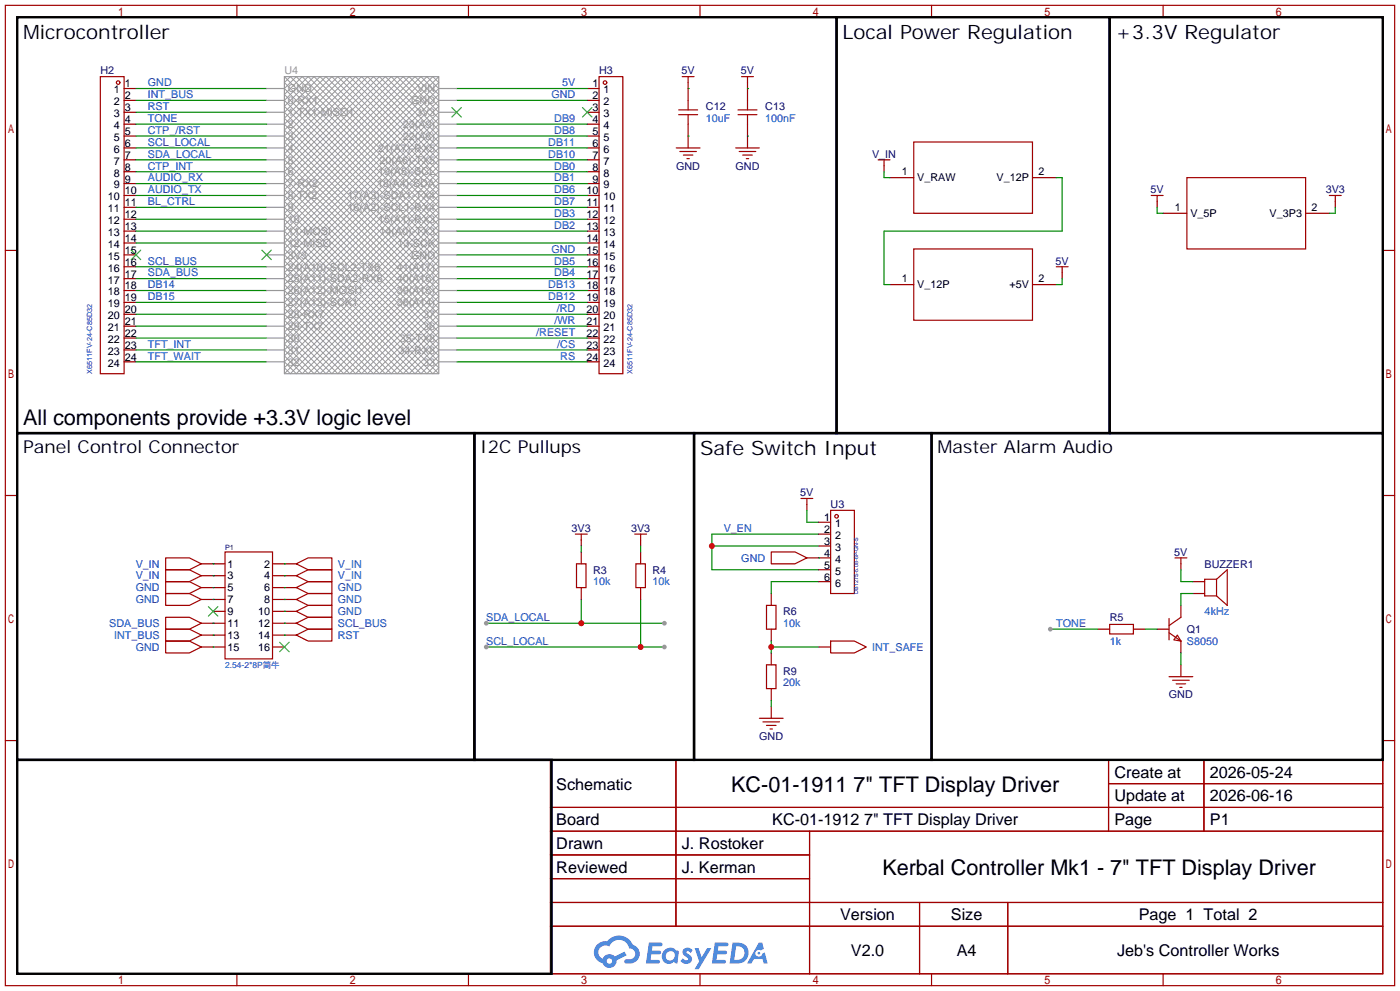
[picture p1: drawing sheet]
<svg xmlns="http://www.w3.org/2000/svg" width="299mm" height="212mm" viewBox="0 0 299 212" stroke-linecap="round" stroke-linejoin="round" font-family="sans-serif">
<g fill="none" stroke="#a10000" stroke-width=".25">
<path d="M1.1 1.1h297.2v209.6h-297.2zM3.7 3.7h292.1v204.5h-292.1zM50.7 1.1v2.6M100.2 1.1v2.6M149.7 1.1v2.6M199.3 1.1v2.6M248.8 1.1v2.6M1.1 53.5h2.6M295.8 53.5h2.5M1.1 105.9h2.6M295.8 105.9h2.5M1.1 158.3h2.6"/>
<path d="M295.8 158.3h2.5M117.7 162.4h178.1v45.8h-178.1zM117.7 172.6h178.1M117.7 177.7h178.1M144.6 162.4v35.6M173.2 177.7v30.5M237.1 162.4v15.3M237.1 167.5h58.7M257.5 162.4v15.3M117.7 182.8h55.5M117.7 192.9h178.1M117.7 187.8h55.5"/>
<path d="M117.7 198h178.1M196.7 192.9v15.3M215.6 192.9v15.3M50.7 208.2v2.5M100.2 208.2v2.5M149.7 208.2v2.5M199.3 208.2v2.5M248.8 208.2v2.5"/>
</g>
<g fill="#5487ff">
<path d="M146.3 202.8a1.3 1.3 0 0 1 1.8 .3l-.4 .6a.54 .54 0 0 0-.9-.2l.1 .2a1.28 1.28 0 0 1 .8 2 1.53 1.53 0 0 1-2.2-.3l.6-.6 .7 .5a.31 .31 0 0 0 .4-.3 .31 .31 0 0 0-.3-.3 1.12 1.12 0 0 1-.6-1.9z"/>
<path d="M148.6 202.7h.8l.7 1.9 1.2-1.9h.9l-2.7 4.5h-.9l.9-1.7z"/>
<path d="M138.8 201.5h1.6a1.31 1.31 0 0 1 1.3 .2 .4 .4 0 0 1-.4 .6h-1.7l-.2 .9h1.7a.4 .4 0 0 1 .3 .4 .4 .4 0 0 1-.4 .4h-1.7l-.1 1.2h1.3a.46 .46 0 0 1 .5 .1 .46 .46 0 0 1 .1 .5l-.3 .2h-2.6z"/>
<path d="M152.9 201.5h1.6a1.32 1.32 0 0 1 1.3 .2 .39 .39 0 0 1-.4 .6h-1.7l-.2 .9h1.7a.4 .4 0 0 1 .3 .4 .4 .4 0 0 1-.4 .4h-1.7l-.1 1.2h1.3a.46 .46 0 0 1 .5 .1 .46 .46 0 0 1 .1 .5l-.3 .2h-2.6z"/>
<path d="M162.3 201.5h.7l.4 1.3-.7 .4a.75 .75 0 0 0-1.1 .3 .75 .75 0 0 0 .5 1 .75 .75 0 0 0 1-.6l.5-.3 .6 2.4h-.8l-.3-1h-1.8l-.6 1h-.9z"/>
<path d="M156.7 201.5l-.6 4.5h1.4a2.27 2.27 0 0 0 2.6-2.3 2.27 2.27 0 0 0-2.7-2.2zM157.5 202.3a1.5 1.5 0 0 1 1.8 1.5 1.5 1.5 0 0 1-2 1.4h-.2z"/>
<path d="M142.1 203.1a1.6 1.6 0 0 0-.3 2.3 1.6 1.6 0 0 0 2.3 .2l.8 .4 .3-2.5-.2-.3h-.4a1.58 1.58 0 0 0-2.5-.1zM142.7 203.6a.98 .98 0 0 1 1.6 .5 .98 .98 0 0 1-1 1.2 .94 .94 0 0 1-.9-.6 .94 .94 0 0 1 .3-1.1z"/>
<path d="M127.8 201.9a2.37 2.37 0 0 0 1.1 4 1.54 1.54 0 0 0 1.8 1 1.54 1.54 0 0 0 1.2-1.6l2.2-1.1-.5-.8-2.1 1.1a1.57 1.57 0 0 0-2.6 .4 1.5 1.5 0 0 1-.7-2.1 1.5 1.5 0 0 1 2.1-.5 2.23 2.23 0 0 1 2.3-1.4 2.23 2.23 0 0 1 2 1.8 1.16 1.16 0 0 1 1.3 1.1 1.16 1.16 0 0 1-1.1 1.3h-.7a.47 .47 0 0 0-.6 .3 .47 .47 0 0 0 .5 .6 2.17 2.17 0 0 0 2.5-1 2.17 2.17 0 0 0-.4-2.7l-.8-.4a3.2 3.2 0 0 0-5.4-.7l-1.1 .1zM129.8 205.4a.58 .58 0 0 1 1.1 0 .58 .58 0 0 1-1.1 0z"/>
<circle cx="162.3" cy="203.8" r=".28"/>
</g>
<g fill="none" stroke="#a10000" stroke-width=".25">
<path d="M21.5 16.4h5v63.5h-5zM128.1 16.4h5.1v63.5h-5.1zM145.9 16.4h2.6M147.2 16.4v1.3M158.6 16.4h2.6M159.9 16.4v1.3M144.7 31.6h5M145.4 32.4h3.6M146.2 33.1h2M146.9 33.9h.5M157.4 31.6h5M158.1 32.4h3.6"/>
<path d="M158.9 33.1h2M159.6 33.9h.5M123.1 114.2h2.5M124.3 114.2v1.2M135.8 114.2h2.5M137 114.2v1.2"/>
<circle cx="25.3" cy="17.7" r=".38"/>
<circle cx="129.4" cy="17.7" r=".38"/>
</g>
<g fill="none" stroke="#870000" stroke-width=".25">
<path d="M26.5 18.9h2.6M125.6 18.9h2.5M147.2 17.7v1.2M159.9 17.7v1.2M26.5 21.5h2.6M26.5 24h2.6M26.5 26.5h2.6M26.5 29.1h2.6M26.5 31.6h2.6M26.5 34.2h2.6M26.5 36.7h2.6M26.5 39.2h2.6"/>
<path d="M125.6 21.5h2.5M125.6 24h2.5M125.6 26.5h2.5M125.6 29.1h2.5M125.6 31.6h2.5M125.6 34.2h2.5M125.6 36.7h2.5M125.6 39.2h2.5M147.2 29.1v2.5M159.9 29.1v2.5M26.5 41.8h2.6M26.5 44.3h2.6"/>
<path d="M26.5 46.9h2.6M26.5 49.4h2.6M26.5 51.9h2.6M26.5 54.5h2.6M26.5 57h2.6M26.5 59.6h2.6M125.6 41.8h2.5M125.6 44.3h2.5M125.6 46.9h2.5M125.6 49.4h2.5M125.6 51.9h2.5M125.6 54.5h2.5"/>
<path d="M125.6 57h2.5M125.6 59.6h2.5M26.5 62.1h2.6M26.5 64.6h2.6M26.5 67.2h2.6M26.5 69.7h2.6M26.5 72.3h2.6M26.5 74.8h2.6M26.5 77.3h2.6M125.6 62.1h2.5M125.6 64.6h2.5M125.6 67.2h2.5"/>
<path d="M125.6 69.7h2.5M125.6 72.3h2.5M125.6 74.8h2.5M125.6 77.3h2.5M124.3 115.4v1.3M137 115.4v1.3"/>
</g>
<path d="M124.6 23l2 2M126.6 23l-2 2M28.1 53.5l2 2M30.1 53.5l-2 2" fill="none" stroke="#3c3" stroke-width=".25"/>
<path d="M29.1 18.9h27.9M97.7 18.9h27.9M97.7 21.5h27.9M104 133.2h38.1M124.3 128.1v5.1" fill="none" stroke="#008700" stroke-width=".25"/>
<path d="M3.7 3.7h175.2v88.9h-175.2z" fill="none" stroke="#000" stroke-width=".51"/>
<circle cx="124.3" cy="133.2" r=".63" fill="#c00"/>
<g fill="#999">
<circle cx="104" cy="133.2" r=".51"/>
<circle cx="142.1" cy="133.2" r=".51"/>
</g>
<path d="M104 138.3h38.1M137 128.1v10.2" fill="none" stroke="#008700" stroke-width=".25"/>
<circle cx="137" cy="138.3" r=".63" fill="#c00"/>
<g fill="#999">
<circle cx="104" cy="138.3" r=".51"/>
<circle cx="142.1" cy="138.3" r=".51"/>
</g>
<path d="M148.5 92.6h50.8v69.8h-50.8z" fill="none" stroke="#000" stroke-width=".51"/>
<path d="M234.8 134.5h2.6M242.4 134.5h2.6M247.5 134.5h2.6M252.6 120.5v1.3M252.6 129.4v2.6M252.6 137v2.6M255.1 124.3h2.6M255.1 126.9h2.6M252.6 142.1v2.6" fill="none" stroke="#870000" stroke-width=".25"/>
<g fill="none" stroke="#a10000" stroke-width=".25">
<path d="M251.3 119.3h2.6M252.6 119.3v1.2M237.4 133.5h5v2h-5zM250.1 135.3l2.5 1.7M250.1 132.2v4.6M251.8 135.8l.8 1.2-1.5-.2zM252.6 132l-2.5 1.7M260.2 123.8l2.3-2v7.6l-2.3-2M260.2 123.8v3.6M260.2 123.8h-2.5v3.6h2.5M250.1 144.7h5M250.8 145.4h3.6"/>
<path d="M251.6 146.2h2M252.3 146.9h.6"/>
</g>
<path d="M97.7 39.2h27.9M97.7 36.7h27.9M97.7 41.8h27.9M97.7 44.3h27.9M224.7 134.5h10.1M245 134.5h2.5M252.6 121.8v2.5h2.5M252.6 139.6v2.5M255.1 126.9h-2.5v2.5" fill="none" stroke="#008700" stroke-width=".25"/>
<circle cx="224.7" cy="134.5" r=".51" fill="#999"/>
<g fill="none" stroke="#a10000" stroke-width=".25">
<path d="M187.8 34.2h2.6M189.1 34.2v1.2M195.5 30.4h25.4v15.2h-25.4zM253.9 38h25.4v15.2h-25.4zM195.5 53.2h25.4v15.3h-25.4zM225.9 57h2.6M227.2 57v1.3M48.1 118h10.2v22.8h-10.2zM171.3 106.6h2.6M172.6 106.6v1.2M35.4 137h5.1l2.6 1.3-2.6 1.3h-5.1zM35.4 134.5h5.1l2.6 1.3-2.6 1.2h-5.1z"/>
<path d="M35.4 132h5.1l2.6 1.2-2.6 1.3h-5.1zM63.4 133.2l2.5-1.2h5.1v2.5h-5.1zM164 129.4h2v5.1h-2z"/>
</g>
<g fill="none" stroke="#870000" stroke-width=".25">
<path d="M189.1 35.4v1.3M190.4 38h5.1M220.9 38h5M227.2 58.3v1.3M248.8 45.6h5.1M279.3 45.6h5.1M190.4 60.8h5.1M220.9 60.8h5M172.6 107.8v1.3M43.1 133.2h5M43.1 135.8h5M43.1 138.3h5"/>
<path d="M45.6 120.5h2.5M45.6 123.1h2.5M45.6 125.6h2.5M45.6 128.1h2.5M45.6 130.7h2.5M58.3 120.5h2.5M58.3 123.1h2.5M58.3 125.6h2.5M58.3 128.1h2.5M58.3 130.7h2.5M58.3 133.2h5.1M58.3 135.8h2.5"/>
<path d="M58.3 138.3h2.5M165 126.9v2.5M165 134.5v2.5"/>
</g>
<g fill="none" stroke="#008700" stroke-width=".25">
<path d="M29.1 31.6h27.9M29.1 34.2h27.9M29.1 36.7h27.9M29.1 39.2h27.9M29.1 24h27.9M29.1 21.5h27.9M29.1 29.1h27.9M97.7 31.6h27.9M97.7 34.2h27.9M189.1 36.7v1.3h1.3M225.9 38h1.3v11.4h-38.1v11.4h1.3M29.1 49.4h27.9"/>
<path d="M29.1 41.8h27.9M29.1 44.3h27.9M29.1 46.9h27.9M29.1 51.9h27.9M97.7 49.4h27.9M97.7 54.5h27.9M97.7 46.9h27.9M97.7 51.9h27.9M227.2 59.6v1.2h-1.3M97.7 74.8h27.9M97.7 72.3h27.9M97.7 69.7h27.9"/>
<path d="M97.7 67.2h27.9M97.7 64.6h27.9M97.7 62.1h27.9M152.3 116.7h22.8M172.6 109.1v2.5h2.5M175.1 114.2h-22.8v7.6h22.8M45.6 138.3h.1M45.6 135.8h.1M60.8 133.2h.1"/>
</g>
<path d="M44.6 129.7l2 2M46.6 129.7l-2 2M59.8 137.3l2 2M61.8 137.3l-2 2" fill="none" stroke="#3c3" stroke-width=".25"/>
<circle cx="152.3" cy="116.7" r=".63" fill="#c00"/>
<path d="M172.6 119.3h2.5M43.1 120.5h2.5M60.8 123.1h2.6M60.8 120.5h2.6M165 139.6v2.5M165 147.2v2.5" fill="none" stroke="#870000" stroke-width=".25"/>
<path d="M35.4 119.3h5.1l2.6 1.2-2.6 1.3h-5.1zM165 118h5.1l2.5 1.3-2.5 1.2h-5.1zM63.4 123.1l2.5-1.3h5.1v2.5h-5.1zM63.4 120.5l2.5-1.2h5.1v2.5h-5.1zM164 142.1h2v5.1h-2z" fill="none" stroke="#a10000" stroke-width=".25"/>
<path d="M45.6 133.2h.1M60.8 123.1h.1M60.8 120.5h.1M165 137v2.6M165 138.3h10.1M175.1 124.3h-10.1v2.6" fill="none" stroke="#008700" stroke-width=".25"/>
<circle cx="165" cy="138.3" r=".63" fill="#c00"/>
<g fill="none" stroke="#870000" stroke-width=".25">
<path d="M147.2 18.9v2.6M159.9 18.9v2.6M147.2 26.5v2.6M159.9 26.5v2.6M247.5 43.1v1.2M285.6 43.1v1.2M124.3 118v2.5M137 118v2.5M175.1 111.6h2.6M175.1 114.2h2.6M175.1 116.7h2.6M175.1 119.3h2.6"/>
<path d="M43.1 123.1h2.5M43.1 125.6h2.5M43.1 128.1h2.5M60.8 125.6h2.6M60.8 128.1h2.6M60.8 130.7h2.6M60.8 135.8h2.6M124.3 125.6v2.5M137 125.6v2.5M175.1 138.3h2.6M175.1 121.8h2.6M175.1 124.3h2.6"/>
<path d="M165 151v2.5"/>
</g>
<g fill="none" stroke="#a10000" stroke-width=".25">
<path d="M145.2 24.5h4M145.2 23.5h4M147.2 21.5v2M147.2 24.5v2M157.9 24.5h4M157.9 23.5h4M159.9 21.5v2M159.9 24.5v2M246.3 41.8h2.5M247.5 41.8v1.3M284.4 41.8h2.5M285.6 41.8v1.3"/>
<path d="M177.7 109.1h5.1v17.8h-5.1zM35.4 121.8h5.1l2.6 1.3-2.6 1.2h-5.1zM35.4 124.3h5.1l2.6 1.3-2.6 1.3h-5.1zM35.4 126.9h5.1l2.6 1.2-2.6 1.3h-5.1zM63.4 125.6l2.5-1.3h5.1v2.6h-5.1zM63.4 128.1l2.5-1.2h5.1v2.5h-5.1zM63.4 130.7l2.5-1.3h5.1v2.6h-5.1zM63.4 135.8l2.5-1.3h5.1v2.5h-5.1zM123.3 120.5h2v5.1h-2zM136 120.5h2v5.1h-2zM177.7 137h5.1l2.5 1.3-2.5 1.3h-5.1zM162.4 153.5h5.1"/>
<path d="M163.2 154.3h3.6M164 155.1h2M164.7 155.8h.5"/>
<circle cx="178.9" cy="110.4" r=".38"/>
</g>
<g fill="none" stroke="#008700" stroke-width=".25">
<path d="M147.2 18.9h.1M159.9 18.9h.1M29.1 26.5h27.9M97.7 26.5h27.9M97.7 29.1h27.9M147.2 29.1h.1M159.9 29.1h.1M29.1 59.6h27.9M29.1 57h27.9M97.7 59.6h27.9M97.7 57h27.9M247.5 44.3v1.3h1.3"/>
<path d="M285.6 44.3v1.3h-1.2M29.1 77.3h27.9M29.1 74.8h27.9M29.1 72.3h27.9M29.1 69.7h27.9M29.1 67.2h27.9M29.1 64.6h27.9M29.1 62.1h27.9M97.7 77.3h27.9M124.3 116.7v1.3M137 116.7v1.3M175.1 119.3h.1"/>
<path d="M45.6 120.5h.1M45.6 123.1h.1M45.6 125.6h.1M45.6 128.1h.1M60.8 125.6h.1M60.8 128.1h.1M60.8 130.7h.1M60.8 135.8h.1M165 149.7v1.3"/>
</g>
<path d="M178.9 3.7h58.5v88.9h-58.5zM237.4 3.7h58.4v88.9h-58.4zM3.7 92.6h97.8v69.8h-97.8zM101.5 92.6h47v69.8h-47zM199.3 92.6h96.5v69.8h-96.5zM3.7 162.4h114.3v45.8h-114.3z" fill="none" stroke="#000" stroke-width=".51"/>
<g fill="none" stroke="#999" stroke-width=".25">
<path d="M57 18.9h3.8M60.8 16.4h33.1v63.5h-33.1zM93.9 18.9h3.8M57 21.5h3.8M57 24h3.8M57 26.5h3.8M57 29.1h3.8M57 31.6h3.8M57 34.2h3.8M57 36.7h3.8M57 39.2h3.8M93.9 21.5h3.8"/>
<path d="M93.9 24h3.8M93.9 26.5h3.8M93.9 29.1h3.8M93.9 31.6h3.8M93.9 34.2h3.8M93.9 36.7h3.8M93.9 39.2h3.8M57 41.8h3.8M57 44.3h3.8M57 46.9h3.8M57 49.4h3.8M57 51.9h3.8"/>
<path d="M57 54.5h3.8M57 57h3.8M57 59.6h3.8M93.9 41.8h3.8M93.9 44.3h3.8M93.9 46.9h3.8M93.9 49.4h3.8M93.9 51.9h3.8M93.9 54.5h3.8M93.9 57h3.8M93.9 59.6h3.8M57 62.1h3.8"/>
<path d="M57 64.6h3.8M57 67.2h3.8M57 69.7h3.8M57 72.3h3.8M57 74.8h3.8M57 77.3h3.8M93.9 62.1h3.8M93.9 64.6h3.8M93.9 67.2h3.8M93.9 69.7h3.8M93.9 72.3h3.8M93.9 74.8h3.8"/>
<path d="M93.9 77.3h3.8"/>
</g>
<path d="M96.6 23l2.1 2M98.7 23l-2.1 2M56 53.5l2 2M58 53.5l-2 2" fill="none" stroke="#3c3" stroke-width=".25"/>
<path d="M60.8 17.7l1.3-1.3 31.8 31.7-31.8 31.8-1.3-1.3 33.1-33-29.3-29.2-3.8 3.8 33.1 33-26.7 26.7-6.4-6.4 33.1-33-24.2-24.1-8.9 8.9 33.1 33-21.6 21.6-11.5-11.4 33.1-33.1-19.1-19-14 14 33.1 33-16.6 16.5-16.5-16.5 33.1-33-14-14-19.1 19 33.1 33.1-11.5 11.4-21.6-21.6 33.1-33-8.9-8.9-24.2 24.1 33.1 33-6.4 6.4-26.7-26.7 33.1-33-3.9-3.8-29.2 29.2 33.1 33-1.3 1.3-31.8-31.8 31.8-31.7 1.3 1.3-33.1 33 29.2 29.2 3.9-3.8-33.1-33 26.7-26.7 6.4 6.3-33.1 33.1 24.2 24.1 8.9-8.9-33.1-33 21.6-21.6 11.5 11.4-33.1 33 19.1 19.1 14-14-33.1-33 16.5-16.5 16.6 16.5-33.1 33 14 14 19.1-19.1-33.1-33 11.5-11.4 21.6 21.6-33.1 33 8.9 8.9 24.2-24.1-33.1-33.1 6.4-6.3 26.7 26.7-33.1 33 3.8 3.8 29.3-29.2zM60.8 16.4l33.1 33-30.5 30.5-2.6-2.6 33.1-33-28-27.9-5.1 5.1 33.1 33-25.4 25.4-7.7-7.6 33.1-33.1-22.9-22.8-10.2 10.1 33.1 33.1-20.4 20.3-12.7-12.7 33.1-33-17.8-17.8-15.3 15.2 33.1 33-15.3 15.3-17.8-17.8 33.1-33-12.7-12.7-20.4 20.3 33.1 33-10.2 10.2-22.9-22.9 33.1-33-7.7-7.6-25.4 25.4 33.1 33-5.1 5.1-28-28 33.1-33-2.6-2.5-30.5 30.5 33.1 33M93.9 16.4l-33.1 33 30.5 30.5 2.6-2.6-33.1-33 28-27.9 5.1 5.1-33.1 33 25.4 25.4 7.7-7.6-33.1-33.1 22.9-22.8 10.2 10.1-33.1 33.1 20.4 20.3 12.7-12.7-33.1-33 17.8-17.8 15.3 15.2-33.1 33 15.3 15.3 17.8-17.8-33.1-33 12.7-12.7 20.4 20.3-33.1 33 10.2 10.2 22.9-22.9-33.1-33 7.7-7.6 25.4 25.4-33.1 33 5.1 5.1 28-28-33.1-33 2.6-2.5 30.5 30.5-33.1 33" fill="none" stroke="#999" stroke-width=".21"/>
<g font-size="4.6">
<text x="5" y="90.9">All components provide +3.3V logic level</text>
<text x="156.4" y="169.4">KC-01-1911 7&quot; TFT Display Driver</text>
<text x="188.7" y="187.1">Kerbal Controller Mk1 - 7&quot; TFT Display Driver</text>
</g>
<g font-size="4.2">
<text x="5" y="8.3">Microcontroller</text>
<text x="180.2" y="8.3">Local Power Regulation</text>
<text x="238.6" y="8.3">+3.3V Regulator</text>
<text x="149.7" y="97.2">Safe Switch Input</text>
</g>
<g font-size="3.8">
<text x="5" y="96.7">Panel Control Connector</text>
<text x="102.7" y="96.7">I2C Pullups</text>
<text x="200.5" y="96.7">Master Alarm Audio</text>
</g>
<g font-size="3.5">
<text x="238.4" y="166.2">Create at</text>
<text x="258.8" y="166.2">2026-05-24</text>
<text x="119" y="168.8">Schematic</text>
<text x="238.4" y="171.3">Update at</text>
<text x="258.8" y="171.3">2026-06-16</text>
<text x="119" y="176.4">Board</text>
<text x="165.2" y="176.4">KC-01-1912 7&quot; TFT Display Driver</text>
<text x="238.4" y="176.4">Page</text>
<text x="258.8" y="176.4">P1</text>
<text x="119" y="181.5">Drawn</text>
<text x="145.9" y="181.5">J. Rostoker</text>
<text x="119" y="186.6">Reviewed</text>
<text x="145.9" y="186.6">J. Kerman</text>
<text x="179.7" y="196.7">Version</text>
<text x="203.4" y="196.7">Size</text>
<text x="243.6" y="196.7">Page 1 Total 2</text>
<text x="182" y="204.3">V2.0</text>
<text x="204.7" y="204.3">A4</text>
<text x="239" y="204.3">Jeb's Controller Works</text>
</g>
<g font-size="2.3" fill="#000080">
<text x="21.5" y="15.9">H2</text>
<text x="128.1" y="15.9">H3</text>
<text x="145.8" y="15.9">5V</text>
<text x="158.5" y="15.9">5V</text>
<text x="151" y="23.5">C12</text>
<text x="163.7" y="23.5">C13</text>
<text x="186.5" y="33.7">V_IN</text>
<text x="144.6" y="36.2">GND</text>
<text x="157.3" y="36.2">GND</text>
<text x="246.1" y="41.3">5V</text>
<text x="283.6" y="41.3">3V3</text>
<text x="225.8" y="56.6">5V</text>
<text x="171.2" y="106.1">5V</text>
<text x="122.3" y="113.7">3V3</text>
<text x="135" y="113.7">3V3</text>
<text x="177.7" y="108.6">U3</text>
<text x="251.2" y="118.8">5V</text>
<text x="126.9" y="122.6">R3</text>
<text x="139.6" y="122.6">R4</text>
<text x="257.7" y="121.3">BUZZER1</text>
<text x="167.5" y="131.5">R6</text>
<text x="237.4" y="132.8">R5</text>
<text x="253.9" y="135.3">Q1</text>
<text x="167.5" y="144.2">R9</text>
<text x="250" y="149.3">GND</text>
<text x="162.4" y="158.2">GND</text>
</g>
<g font-size="2.3" fill="#999">
<text x="60.8" y="15.9">U4</text>
<text x="61.6" y="19.7">GND</text>
<text x="61.6" y="22.3">0-RX1</text>
<text x="88" y="22.3">GND</text>
<text x="89.2" y="19.7">VIN</text>
<text x="61.6" y="24.8">1-TX1-MISO1</text>
<text x="61.6" y="27.4">2</text>
<text x="61.6" y="29.9">3</text>
<text x="86.2" y="27.4">23(A9)</text>
<text x="86.2" y="29.9">22(A8)</text>
<text x="89" y="24.8">3V3</text>
<text x="61.6" y="32.4">4</text>
<text x="61.6" y="35">5</text>
<text x="80.9" y="32.4">21(A7)-RX5</text>
<text x="81.2" y="35">20(A6)-TX5</text>
<text x="61.6" y="37.5">6</text>
<text x="61.6" y="40.1">7-RX2</text>
<text x="80.6" y="40.1">18(A4)-SDA</text>
<text x="80.9" y="37.5">19(A5)-SCL</text>
<text x="61.6" y="42.6">8-TX2</text>
<text x="61.6" y="45.1">9</text>
<text x="61.6" y="47.7">10</text>
<text x="74.4" y="42.6">17(A3)-SDA1-TX4</text>
<text x="74.4" y="45.1">16(A2)-SCL1-RX4</text>
<text x="80.9" y="47.7">15(A1)-RX3</text>
<text x="61.6" y="50.2">11-MOSI</text>
<text x="61.6" y="52.8">12-MISO</text>
<text x="81.2" y="50.2">14(A0)-TX3</text>
<text x="85" y="52.8">13-SCK</text>
<text x="61.6" y="55.3">3V3</text>
<text x="61.6" y="57.8">24(A10)-SCL2-TX6</text>
<text x="84.9" y="57.8">41(A17)</text>
<text x="88" y="55.3">GND</text>
<text x="61.6" y="60.4">25(A11)-SDA2-RX6</text>
<text x="61.6" y="62.9">26(A12)-MOSI1</text>
<text x="61.6" y="65.5">27(A13)-SCK1</text>
<text x="84.9" y="60.4">40(A16)</text>
<text x="84.9" y="62.9">39(A15)</text>
<text x="84.9" y="65.5">38(A14)</text>
<text x="61.6" y="68">28-RX7</text>
<text x="61.6" y="70.5">29-TX7</text>
<text x="90.5" y="68">37</text>
<text x="90.5" y="70.5">36</text>
<text x="61.6" y="73.1">30</text>
<text x="61.6" y="75.6">31</text>
<text x="85.3" y="75.6">34-RX8</text>
<text x="85.5" y="73.1">35-TX8</text>
<text x="61.6" y="78.2">32</text>
<text x="90.5" y="78.2">33</text>
</g>
<g font-size="2.3">
<text x="24.3" y="20">1</text>
<text x="24.3" y="22.5">2</text>
<text x="26.7" y="18.7">1</text>
<text x="26.7" y="21.2">2</text>
<text x="26.7" y="23.8">3</text>
<text x="126.7" y="18.7">1</text>
<text x="126.7" y="21.2">2</text>
<text x="126.7" y="23.8">3</text>
<text x="129.1" y="20">1</text>
<text x="129.1" y="22.5">2</text>
<text x="24.3" y="25">3</text>
<text x="24.3" y="27.6">4</text>
<text x="26.7" y="26.3">4</text>
<text x="26.7" y="28.9">5</text>
<text x="126.7" y="26.3">4</text>
<text x="126.7" y="28.9">5</text>
<text x="129.1" y="25">3</text>
<text x="129.1" y="27.6">4</text>
<text x="24.3" y="30.1">5</text>
<text x="24.3" y="32.7">6</text>
<text x="24.3" y="35.2">7</text>
<text x="26.7" y="31.4">6</text>
<text x="26.7" y="33.9">7</text>
<text x="126.7" y="31.4">6</text>
<text x="126.7" y="33.9">7</text>
<text x="129.1" y="30.1">5</text>
<text x="129.1" y="32.7">6</text>
<text x="129.1" y="35.2">7</text>
<text x="24.3" y="37.7">8</text>
<text x="24.3" y="40.3">9</text>
<text x="26.7" y="36.5">8</text>
<text x="26.7" y="39">9</text>
<text x="26.7" y="41.6">10</text>
<text x="125.4" y="41.6">10</text>
<text x="126.7" y="36.5">8</text>
<text x="126.7" y="39">9</text>
<text x="129.1" y="37.7">8</text>
<text x="129.1" y="40.3">9</text>
<text x="192.9" y="37.5">1</text>
<text x="196.2" y="38.8">V_RAW</text>
<text x="213.2" y="38.8">V_12P</text>
<text x="222.1" y="37.5">2</text>
<text x="23" y="42.8">10</text>
<text x="23" y="45.4">11</text>
<text x="23" y="47.9">12</text>
<text x="26.7" y="44.1">11</text>
<text x="26.7" y="46.6">12</text>
<text x="125.4" y="44.1">11</text>
<text x="125.4" y="46.6">12</text>
<text x="129.1" y="42.8">10</text>
<text x="129.1" y="45.4">11</text>
<text x="129.1" y="47.9">12</text>
<text x="251.3" y="45.1">1</text>
<text x="254.6" y="46.4">V_5P</text>
<text x="271.6" y="46.4">V_3P3</text>
<text x="280.5" y="45.1">2</text>
<text x="23" y="50.4">13</text>
<text x="23" y="53">14</text>
<text x="26.7" y="49.2">13</text>
<text x="26.7" y="51.7">14</text>
<text x="125.4" y="49.2">13</text>
<text x="125.4" y="51.7">14</text>
<text x="129.1" y="50.4">13</text>
<text x="129.1" y="53">14</text>
<text x="23" y="55.5">15</text>
<text x="23" y="58.1">16</text>
<text x="26.7" y="54.3">15</text>
<text x="26.7" y="56.8">16</text>
<text x="26.7" y="59.3">17</text>
<text x="125.4" y="54.3">15</text>
<text x="125.4" y="56.8">16</text>
<text x="125.4" y="59.3">17</text>
<text x="129.1" y="55.5">15</text>
<text x="129.1" y="58.1">16</text>
<text x="23" y="60.6">17</text>
<text x="23" y="63.1">18</text>
<text x="23" y="65.7">19</text>
<text x="26.7" y="61.9">18</text>
<text x="26.7" y="64.4">19</text>
<text x="125.4" y="61.9">18</text>
<text x="125.4" y="64.4">19</text>
<text x="129.1" y="60.6">17</text>
<text x="129.1" y="63.1">18</text>
<text x="129.1" y="65.7">19</text>
<text x="192.9" y="60.4">1</text>
<text x="196.2" y="61.6">V_12P</text>
<text x="215.9" y="61.6">+5V</text>
<text x="222.1" y="60.4">2</text>
<text x="23" y="68.2">20</text>
<text x="23" y="70.8">21</text>
<text x="26.7" y="67">20</text>
<text x="26.7" y="69.5">21</text>
<text x="125.4" y="67">20</text>
<text x="125.4" y="69.5">21</text>
<text x="129.1" y="68.2">20</text>
<text x="129.1" y="70.8">21</text>
<text x="23" y="73.3">22</text>
<text x="23" y="75.8">23</text>
<text x="26.7" y="72">22</text>
<text x="26.7" y="74.6">23</text>
<text x="26.7" y="77.1">24</text>
<text x="125.4" y="72">22</text>
<text x="125.4" y="74.6">23</text>
<text x="125.4" y="77.1">24</text>
<text x="129.1" y="73.3">22</text>
<text x="129.1" y="75.8">23</text>
<text x="23" y="78.4">24</text>
<text x="129.1" y="78.4">24</text>
<text x="176.3" y="111.4">1</text>
<text x="176.3" y="113.9">2</text>
<text x="178.6" y="112.7">1</text>
<text x="176.3" y="116.5">3</text>
<text x="176.3" y="119">4</text>
<text x="178.6" y="115.2">2</text>
<text x="178.6" y="117.8">3</text>
<text x="48.6" y="121.3">1</text>
<text x="48.6" y="123.8">3</text>
<text x="56.5" y="121.3">2</text>
<text x="56.5" y="123.8">4</text>
<text x="176.3" y="121.6">5</text>
<text x="176.3" y="124.1">6</text>
<text x="178.6" y="120.3">4</text>
<text x="178.6" y="122.8">5</text>
<text x="178.6" y="125.4">6</text>
<text x="48.6" y="126.4">5</text>
<text x="48.6" y="128.9">7</text>
<text x="48.6" y="131.5">9</text>
<text x="55.2" y="131.5">10</text>
<text x="56.5" y="126.4">6</text>
<text x="56.5" y="128.9">8</text>
<text x="48.6" y="134">11</text>
<text x="48.6" y="136.5">13</text>
<text x="55.2" y="134">12</text>
<text x="55.2" y="136.5">14</text>
<text x="48.6" y="139.1">15</text>
<text x="55.2" y="139.1">16</text>
</g>
<g font-size="2.3" fill="#00f">
<text x="31.6" y="18.5">GND</text>
<text x="31.6" y="23.5">RST</text>
<text x="31.6" y="21">INT_BUS</text>
<text x="117.9" y="21">GND</text>
<text x="120.2" y="18.5">5V</text>
<text x="31.6" y="28.6">CTP_/RST</text>
<text x="31.6" y="26.1">TONE</text>
<text x="118.6" y="26.1">DB9</text>
<text x="118.6" y="28.6">DB8</text>
<text x="151" y="26.1">10uF</text>
<text x="163.7" y="26.1">100nF</text>
<text x="31.6" y="31.2">SCL_LOCAL</text>
<text x="31.6" y="33.7">SDA_LOCAL</text>
<text x="117.3" y="33.7">DB10</text>
<text x="117.3" y="31.2">DB11</text>
<text x="31.6" y="36.2">CTP_INT</text>
<text x="31.6" y="38.8">AUDIO_RX</text>
<text x="31.6" y="41.3">AUDIO_TX</text>
<text x="118.6" y="38.8">DB1</text>
<text x="118.6" y="36.2">DB0</text>
<text x="118.6" y="41.3">DB6</text>
<text x="31.6" y="43.9">BL_CTRL</text>
<text x="118.6" y="43.9">DB7</text>
<text x="118.6" y="46.4">DB3</text>
<text x="118.6" y="48.9">DB2</text>
<text x="31.6" y="59.1">SDA_BUS</text>
<text x="31.6" y="56.6">SCL_BUS</text>
<text x="117.9" y="54">GND</text>
<text x="118.6" y="59.1">DB4</text>
<text x="118.6" y="56.6">DB5</text>
<text x="31.6" y="64.2">DB15</text>
<text x="31.6" y="61.6">DB14</text>
<text x="117.3" y="64.2">DB12</text>
<text x="117.3" y="61.6">DB13</text>
<text x="114.7" y="71.8">/RESET</text>
<text x="118.6" y="69.3">/WR</text>
<text x="119.1" y="66.7">/RD</text>
<text x="31.6" y="76.9">TFT_WAIT</text>
<text x="31.6" y="74.3">TFT_INT</text>
<text x="119.2" y="74.3">/CS</text>
<text x="119.9" y="76.9">RS</text>
<text x="154.8" y="113.7">V_EN</text>
<text x="29" y="121.3">V_IN</text>
<text x="29" y="123.9">V_IN</text>
<text x="72.3" y="123.9">V_IN</text>
<text x="72.3" y="121.3">V_IN</text>
<text x="126.9" y="125.1">10k</text>
<text x="139.6" y="125.1">10k</text>
<text x="158.6" y="120.1">GND</text>
<text x="29" y="126.4">GND</text>
<text x="29" y="129">GND</text>
<text x="72.3" y="126.4">GND</text>
<text x="72.3" y="129">GND</text>
<text x="72.3" y="131.5">GND</text>
<text x="257.7" y="131.5">4kHz</text>
<text x="23.4" y="134">SDA_BUS</text>
<text x="24.4" y="136.6">INT_BUS</text>
<text x="72.3" y="134">SCL_BUS</text>
<text x="72.3" y="136.6">RST</text>
<text x="104" y="132.8">SDA_LOCAL</text>
<text x="104" y="137.8">SCL_LOCAL</text>
<text x="167.5" y="134">10k</text>
<text x="225.9" y="134">TONE</text>
<text x="237.4" y="137.8">1k</text>
<text x="253.9" y="137.8">S8050</text>
<text x="29" y="139.1">GND</text>
<text x="186.6" y="139.1">INT_SAFE</text>
<text x="167.5" y="146.7">20k</text>
</g>
<text font-size="1.8" fill="#00f" x="48.1" y="142.8">2.54-2*8P简牛</text>
<text font-size="1.6" fill="#000080" x="48.1" y="117.5">P1</text>
<g font-size="1.5" fill="#00f">
<text x="19.7" y="79.9" transform="rotate(-90 19.7 79.9)">X6511FV-24-C85D32</text>
<text x="135.3" y="79.9" transform="rotate(-90 135.3 79.9)">X6511FV-24-C85D32</text>
</g>
<text font-size="1.2" fill="#00f" x="183.6" y="126.9" transform="rotate(-90 183.6 126.9)">DB127S-5.08-6P-GN-S</text>
</svg>
